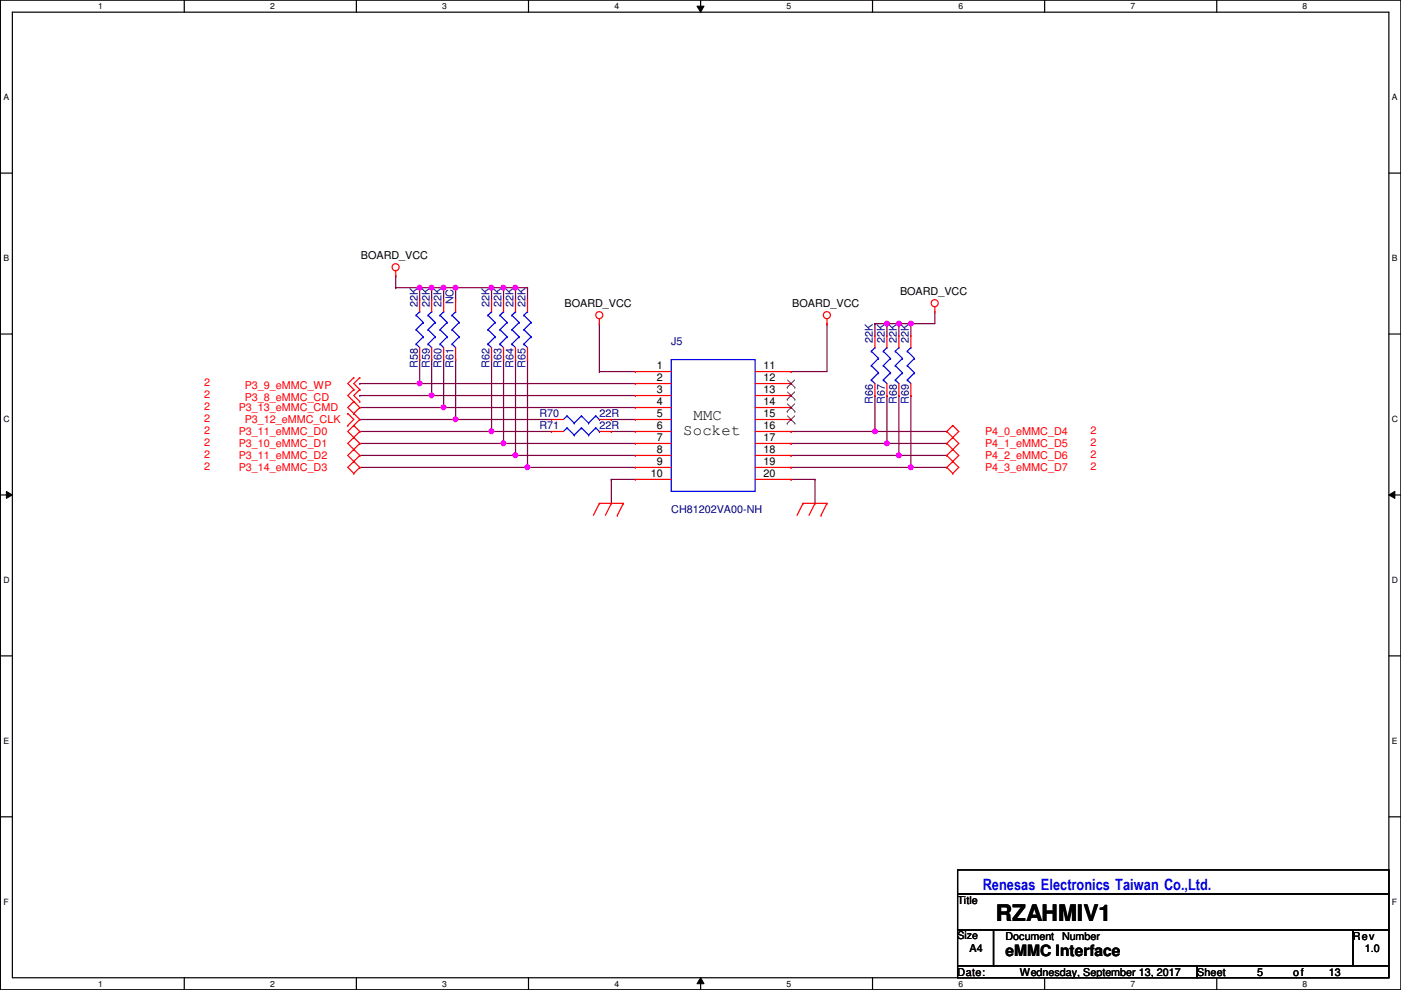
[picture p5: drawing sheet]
<svg xmlns="http://www.w3.org/2000/svg" width="297mm" height="210mm" viewBox="0 0 297 210" stroke-linecap="round" stroke-linejoin="round" font-family="sans-serif">
<path d="M.1 0h296.9v209.8h-296.9zM2.6 2.6h291.9v204.7h-291.9z" fill="none" stroke="#000" stroke-width=".25"/>
<g fill="#fff">
<path d="M20.8 .3h1v2h-1z"/>
<path d="M20.8 207.6h1v1.9h-1z"/>
</g>
<path d="M39.1 0v2.6M39.1 207.3v2.5" fill="none" stroke="#000" stroke-width=".25"/>
<g fill="#fff">
<path d="M57.3 .3h.9v2h-.9z"/>
<path d="M57.3 207.6h.9v1.9h-.9z"/>
</g>
<path d="M75.6 0v2.6M75.6 207.3v2.5" fill="none" stroke="#000" stroke-width=".25"/>
<g fill="#fff">
<path d="M93.8 .3h.9v2h-.9z"/>
<path d="M93.8 207.6h.9v1.9h-.9z"/>
</g>
<path d="M112.1 0v2.6M112.1 207.3v2.5" fill="none" stroke="#000" stroke-width=".25"/>
<g fill="#fff">
<path d="M130.3 .3h.9v2h-.9z"/>
<path d="M130.3 207.6h.9v1.9h-.9z"/>
</g>
<path d="M148.5 0v2.6M148.5 207.3v2.5" fill="none" stroke="#000" stroke-width=".25"/>
<path d="M147.8 1.3h1.5l-.8 1.3zM148.5 207.3l.8 1.3h-1.5z" fill="#000"/>
<path d="M147.8 1.3h1.5l-.8 1.3zM148.5 207.3l.8 1.3h-1.5z" fill="none" stroke="#000" stroke-width=".21"/>
<g fill="#fff">
<path d="M166.7 .3h1v2h-1z"/>
<path d="M166.7 207.6h1v1.9h-1z"/>
</g>
<path d="M185 0v2.6M185 207.3v2.5" fill="none" stroke="#000" stroke-width=".25"/>
<g fill="#fff">
<path d="M203.2 .3h1v2h-1z"/>
<path d="M203.2 207.6h1v1.9h-1z"/>
</g>
<path d="M221.5 0v2.6M221.5 207.3v2.5" fill="none" stroke="#000" stroke-width=".25"/>
<g fill="#fff">
<path d="M239.7 .3h1v2h-1z"/>
<path d="M239.7 207.6h1v1.9h-1z"/>
</g>
<path d="M258 0v2.6M258 207.3v2.5" fill="none" stroke="#000" stroke-width=".25"/>
<g fill="#fff">
<path d="M276.2 .3h1v2h-1z"/>
<path d="M276.2 207.6h1v1.9h-1z"/>
<path d="M.7 19.6h1.2v2h-1.2z"/>
<path d="M295.1 19.6h1.2v2h-1.2z"/>
<path d="M.7 53.8h1.2v2h-1.2z"/>
<path d="M295.1 53.8h1.2v2h-1.2z"/>
</g>
<path d="M.1 36.7h2.5M294.5 36.7h2.5" fill="none" stroke="#000" stroke-width=".25"/>
<g fill="#fff">
<path d="M.7 87.9h1.3v2h-1.3z"/>
<path d="M295.1 87.9h1.3v2h-1.3z"/>
</g>
<path d="M.1 70.8h2.5M294.5 70.8h2.5" fill="none" stroke="#000" stroke-width=".25"/>
<g fill="#fff">
<path d="M.7 122h1.3v2h-1.3z"/>
<path d="M295.1 122h1.3v2h-1.3z"/>
</g>
<path d="M.1 104.9h2.5M294.5 104.9h2.5" fill="none" stroke="#000" stroke-width=".25"/>
<path d="M1.4 104.2l1.2 .7-1.2 .8zM294.5 104.9l1.2-.7v1.5z" fill="#000"/>
<path d="M1.4 104.2l1.2 .7-1.2 .8zM294.5 104.9l1.2-.7v1.5z" fill="none" stroke="#000" stroke-width=".21"/>
<g fill="#fff">
<path d="M.7 156.1h1.2v2h-1.2z"/>
<path d="M295.1 156.1h1.2v2h-1.2z"/>
</g>
<path d="M.1 139.1h2.5M294.5 139.1h2.5" fill="none" stroke="#000" stroke-width=".25"/>
<g fill="#fff">
<path d="M.7 190.2h1.1v2h-1.1z"/>
<path d="M295.1 190.2h1.1v2h-1.1z"/>
</g>
<path d="M.1 173.2h2.5M294.5 173.2h2.5" fill="none" stroke="#000" stroke-width=".25"/>
<g fill="none" stroke="#800040" stroke-width=".25">
<path d="M89 76.2h.1M89 76.2v5.1M127.1 68.6h.1M127.1 78.8h.1M127.1 68.6v10.2M127.1 78.8h7.6M76.3 81.3h.1M76.3 81.3h58.4M89 81.3h.1M91.5 83.9h.1M91.5 83.9h43.2M94.1 86.4h.1"/>
<path d="M94.1 86.4h40.6M96.6 88.9h.1M96.6 88.9h20.3M104.2 91.5h.1M104.2 91.5h12.7M106.8 94h.1M106.8 94h27.9M109.3 96.6h.1M109.3 96.6h25.4M111.8 99.1h.1M111.8 99.1h22.9M129.6 88.9h.1"/>
<path d="M129.6 91.5h.1M129.6 91.5h5.1M129.6 88.9h5.1M129.6 101.6h.1M129.6 101.6h5.1M129.6 101.6v5.1"/>
</g>
<circle cx="89" cy="81.3" r=".49" fill="#f0f"/>
<circle cx="89" cy="81.3" r=".49" fill="none" stroke="#f0f" stroke-width=".25"/>
<path d="M91.5 76.2h.1M91.5 76.2v7.7M94.1 76.2h.1M94.1 76.2v10.2h-17.8M76.3 86.4h.1" fill="none" stroke="#800040" stroke-width=".25"/>
<circle cx="94" cy="86.4" r=".49" fill="#f0f"/>
<circle cx="94" cy="86.4" r=".49" fill="none" stroke="#f0f" stroke-width=".25"/>
<path d="M96.6 76.2h.1M96.6 76.2v12.7h-20.3M76.3 88.9h.1" fill="none" stroke="#800040" stroke-width=".25"/>
<circle cx="96.6" cy="88.9" r=".49" fill="#f0f"/>
<circle cx="96.6" cy="88.9" r=".49" fill="none" stroke="#f0f" stroke-width=".25"/>
<g fill="none" stroke="#800040" stroke-width=".25">
<path d="M104.2 76.2h.1M104.2 76.2v15.3M106.8 76.2h.1M106.8 76.2v17.8M109.3 76.2h.1M109.3 76.2v20.4M111.8 76.2h.1M111.8 76.2v22.9M167.7 78.8h.1M175.3 68.6h.1M175.3 68.6v10.2h-7.6M185.5 91.5h.1"/>
<path d="M185.5 91.5h15.2M188 94h.1M188 94h12.7M190.6 96.6h.1M190.6 96.6h10.1M193.1 99.1h.1M193.1 99.1h7.6M167.7 101.6h.1M167.7 101.6h5.1M172.8 101.6h.1M172.8 101.6v5.1"/>
</g>
<circle cx="185.5" cy="91.5" r=".49" fill="#f0f"/>
<circle cx="185.5" cy="91.5" r=".49" fill="none" stroke="#f0f" stroke-width=".25"/>
<path d="M167.7 91.5h.1M167.7 94h.1M185.5 83.9h.1M185.5 83.9v7.6h-17.8M188 83.9h.1M188 83.9v10.1h-20.3" fill="none" stroke="#800040" stroke-width=".25"/>
<circle cx="188" cy="94" r=".49" fill="#f0f"/>
<circle cx="188" cy="94" r=".49" fill="none" stroke="#f0f" stroke-width=".25"/>
<path d="M167.7 96.6h.1M190.6 83.9h.1M190.6 83.9v12.7h-22.9" fill="none" stroke="#800040" stroke-width=".25"/>
<circle cx="190.6" cy="96.5" r=".49" fill="#f0f"/>
<circle cx="190.6" cy="96.5" r=".49" fill="none" stroke="#f0f" stroke-width=".25"/>
<path d="M167.7 99.1h.1M193.1 83.9h.1M193.1 83.9v15.2h-25.4" fill="none" stroke="#800040" stroke-width=".25"/>
<circle cx="193.1" cy="99.1" r=".49" fill="#f0f"/>
<circle cx="193.1" cy="99.1" r=".49" fill="none" stroke="#f0f" stroke-width=".25"/>
<path d="M83.9 58.5h.1M83.9 58.5v2.5M89 61h.1M89 61h2.5M109.3 61h.1M109.3 61h2.5M109.3 61v2.5M111.8 61h.1M111.8 61v2.5" fill="none" stroke="#800040" stroke-width=".25"/>
<circle cx="109.3" cy="61" r=".49" fill="#f0f"/>
<circle cx="109.3" cy="61" r=".49" fill="none" stroke="#f0f" stroke-width=".25"/>
<path d="M106.8 61h.1M106.8 61v2.5" fill="none" stroke="#800040" stroke-width=".25"/>
<circle cx="106.7" cy="61" r=".49" fill="#f0f"/>
<circle cx="106.7" cy="61" r=".49" fill="none" stroke="#f0f" stroke-width=".25"/>
<path d="M104.2 61h.1M104.2 61v2.5" fill="none" stroke="#800040" stroke-width=".25"/>
<circle cx="104.2" cy="61" r=".49" fill="#f0f"/>
<circle cx="104.2" cy="61" r=".49" fill="none" stroke="#f0f" stroke-width=".25"/>
<path d="M96.6 61h.1M96.6 61v2.5M104.2 61h.1M104.2 61h2.6" fill="none" stroke="#800040" stroke-width=".25"/>
<circle cx="96.6" cy="61" r=".49" fill="#f0f"/>
<circle cx="96.6" cy="61" r=".49" fill="none" stroke="#f0f" stroke-width=".25"/>
<path d="M91.5 61h.1M91.5 61v2.5M94.1 61h.1M94.1 61v2.5M96.6 61h.1M96.6 61h7.6" fill="none" stroke="#800040" stroke-width=".25"/>
<circle cx="91.5" cy="61" r=".49" fill="#f0f"/>
<circle cx="91.5" cy="61" r=".49" fill="none" stroke="#f0f" stroke-width=".25"/>
<path d="M89 61h.1M89 61v2.5M91.5 61h.1M91.5 61h2.6M185.5 68.6h.1M185.5 68.6h2.5M185.5 68.6v2.6M188 68.6h.1M188 68.6v2.6M193.1 68.6h.1M198.2 66.1h.1M198.2 66.1v2.5h-5.1" fill="none" stroke="#800040" stroke-width=".25"/>
<circle cx="188" cy="68.6" r=".49" fill="#f0f"/>
<circle cx="188" cy="68.6" r=".49" fill="none" stroke="#f0f" stroke-width=".25"/>
<path d="M188 68.6h.1M188 68.6h2.6M190.6 68.6h.1M190.6 68.6v2.6" fill="none" stroke="#800040" stroke-width=".25"/>
<circle cx="190.6" cy="68.6" r=".49" fill="#f0f"/>
<circle cx="190.6" cy="68.6" r=".49" fill="none" stroke="#f0f" stroke-width=".25"/>
<path d="M193.1 68.6h.1M193.1 68.6v2.6" fill="none" stroke="#800040" stroke-width=".25"/>
<circle cx="193.1" cy="68.6" r=".49" fill="#f0f"/>
<circle cx="193.1" cy="68.6" r=".49" fill="none" stroke="#f0f" stroke-width=".25"/>
<path d="M190.6 68.6h.1M190.6 68.6h2.5M76.3 94h.1M76.3 94h30.5" fill="none" stroke="#800040" stroke-width=".25"/>
<circle cx="106.7" cy="94" r=".49" fill="#f0f"/>
<circle cx="106.7" cy="94" r=".49" fill="none" stroke="#f0f" stroke-width=".25"/>
<path d="M76.3 99.1h.1M76.3 99.1h35.5" fill="none" stroke="#800040" stroke-width=".25"/>
<circle cx="111.8" cy="99.1" r=".49" fill="#f0f"/>
<circle cx="111.8" cy="99.1" r=".49" fill="none" stroke="#f0f" stroke-width=".25"/>
<path d="M76.3 96.6h.1M76.3 96.6h33" fill="none" stroke="#800040" stroke-width=".25"/>
<circle cx="109.3" cy="96.5" r=".49" fill="#f0f"/>
<circle cx="109.3" cy="96.5" r=".49" fill="none" stroke="#f0f" stroke-width=".25"/>
<path d="M94.1 61h.1M94.1 61h2.5" fill="none" stroke="#800040" stroke-width=".25"/>
<circle cx="94" cy="61" r=".49" fill="#f0f"/>
<circle cx="94" cy="61" r=".49" fill="none" stroke="#f0f" stroke-width=".25"/>
<path d="M106.8 61h.1M106.8 61h2.5M76.3 91.5h.1M76.3 91.5h27.9" fill="none" stroke="#800040" stroke-width=".25"/>
<circle cx="104.2" cy="91.5" r=".49" fill="#f0f"/>
<circle cx="104.2" cy="91.5" r=".49" fill="none" stroke="#f0f" stroke-width=".25"/>
<path d="M76.3 83.9h.1M76.3 83.9h15.2" fill="none" stroke="#800040" stroke-width=".25"/>
<circle cx="91.5" cy="83.8" r=".49" fill="#f0f"/>
<circle cx="91.5" cy="83.8" r=".49" fill="none" stroke="#f0f" stroke-width=".25"/>
<path d="M83.9 61h.1M83.9 61h5.1" fill="none" stroke="#800040" stroke-width=".25"/>
<circle cx="89" cy="61" r=".49" fill="#f0f"/>
<circle cx="89" cy="61" r=".49" fill="none" stroke="#f0f" stroke-width=".25"/>
<g fill="none" stroke="#f00" stroke-width=".25">
<path d="M83.9 58.5h.1M83.9 57.4v1.1M89 76.2h.1M89 63.5h.1M89 63.5v2.6M89 73.7v2.5M91.5 76.2h.1M91.5 63.5h.1M91.5 63.5v2.6M91.5 73.7v2.5M94.1 76.2h.1M94.1 63.5h.1"/>
<path d="M94.1 63.5v2.6M94.1 73.7v2.5M96.6 76.2h.1M96.6 63.5h.1M96.6 63.5v2.6M96.6 73.7v2.5M104.2 76.2h.1M104.2 63.5h.1M104.2 63.5v2.6M104.2 73.7v2.5M106.8 76.2h.1M106.8 63.5h.1"/>
<path d="M106.8 63.5v2.6M106.8 73.7v2.5M109.3 76.2h.1M109.3 63.5h.1M109.3 63.5v2.6M109.3 73.7v2.5M111.8 76.2h.1M111.8 63.5h.1M111.8 63.5v2.6M111.8 73.7v2.5M127.1 68.6h.1M127.1 67.6v1"/>
<path d="M134.7 78.8h.1M134.7 78.8h7.6M160.1 78.8h7.6M167.7 78.8h.1M175.3 68.6h.1M175.3 67.6v1M185.5 71.2h.1M185.5 71.2v2.5M188 71.2h.1M188 71.2v2.5M190.6 71.2h.1M190.6 71.2v2.5"/>
<path d="M193.1 71.2h.1M193.1 71.2v2.5M198.2 66.1h.1M198.2 65.1v1M73.7 90.2h.1M73.7 87.7h.1M73.7 87.7l1.3 1.2-1.3 1.3M75 87.7h.1M75 90.2h.1M75 92.8h.1M75 85.1h.1M75 95.3h.1"/>
<path d="M75 97.8h.1M75 80.1h.1M75 82.6h.1M75 85.1l-1.3 1.3 2.6 2.5-2.6 2.6 2.6 2.5M75 90.2l1.3 1.3M75 82.6l-1.3 1.3 2.6 2.5M75 80.1l-1.3 1.2 1.3 1.3M76.3 91.5h.1M76.3 86.4h.1M76.3 96.6h.1M76.3 99.1h.1M76.3 94h.1"/>
<path d="M76.3 80.1h.1M76.3 82.6h.1M76.3 85.1h.1M76.3 91.5l-2.6 2.5 2.6 2.6M76.3 86.4l-1.3 1.3M76.3 94l-2.6 2.6 2.6 2.5M76.3 96.6l-2.6 2.5 1.3 1.3M76.3 99.1l-1.3 1.3M76.3 80.1l-1.3 1.2 1.3 1.3M76.3 82.6l-1.3 1.3 1.3 1.2M116.9 91.5h.1M116.9 88.9h.1"/>
<path d="M116.9 91.5h2.6M116.9 88.9h2.6M127.1 91.5h2.5M127.1 88.9h2.5M129.6 91.5h.1M129.6 88.9h.1M134.7 81.3h.1M134.7 83.9h.1M134.7 86.4h.1M134.7 88.9h.1M134.7 91.5h.1M134.7 94h.1"/>
<path d="M134.7 96.6h.1M134.7 99.1h.1M134.7 91.5h7.6M134.7 81.3h7.6M134.7 83.9h7.6M134.7 86.4h7.6M134.7 88.9h7.6M134.7 94h7.6M134.7 96.6h7.6M134.7 99.1h7.6M160.1 91.5h7.6M160.1 81.3h7.6"/>
<path d="M160.1 83.9h7.6M160.1 86.4h7.6M160.1 88.9h7.6M160.1 94h7.6M160.1 96.6h7.6M160.1 99.1h7.6M167.7 81.3h.1M167.7 83.9h.1M167.7 86.4h.1M167.7 88.9h.1M167.7 91.5h.1M167.7 94h.1"/>
<path d="M167.7 96.6h.1M167.7 99.1h.1M185.5 83.9h.1M185.5 81.3v2.6M188 83.9h.1M188 81.3v2.6M190.6 83.9h.1M190.6 81.3v2.6M193.1 83.9h.1M193.1 81.3v2.6M200.7 94h.1M200.7 91.5h.1"/>
<path d="M200.7 99.1h.1M200.7 96.6h.1M200.7 91.5l2.6 2.5-2.6 2.6M200.7 94l2.6 2.6-2.6 2.5M200.7 96.6l2.6 2.5-1.3 1.3M200.7 99.1l1.3 1.3M202 92.8h.1M202 95.3h.1M202 90.2h.1M202 97.8h.1M202 90.2l1.3 1.3-2.6 2.5M202 90.2l-1.3 1.3"/>
<path d="M75 100.4h.1M127.1 106.7h.1M127.1 106.7l-1.3 2.6M127.1 106.7h5.1M129.6 106.7h.1M129.6 106.7l-1.2 2.6M130.9 109.3h.1M132.2 106.7h.1M132.2 106.7l-1.3 2.6M134.7 101.6h.1M134.7 101.6h7.6M160.1 101.6h7.6"/>
<path d="M167.7 101.6h.1M170.3 106.7h.1M170.3 106.7h5M170.3 106.7l-1.3 2.6M172.8 106.7h.1M172.8 106.7l-1.3 2.6M174.1 109.3h.1M175.3 106.7h.1M175.3 106.7l-1.2 2.6M202 100.4h.1"/>
<circle cx="83.9" cy="56.7" r=".75"/>
<circle cx="127.1" cy="66.8" r=".75"/>
<circle cx="175.3" cy="66.8" r=".75"/>
<circle cx="198.2" cy="64.3" r=".75"/>
</g>
<path d="M203 184.4h91.5v5.1h-91.5zM203 189.5h91.5v7.6h-91.5zM203 197.1h7.6v7.7h-7.6zM210.6 197.1h76.2v7.7h-76.2zM286.8 197.1h7.7v7.7h-7.7zM203 204.8h50.8v2.5h-50.8zM253.8 204.8h40.7v2.5h-40.7z" fill="none" stroke="#000" stroke-width=".25"/>
<g fill="none" stroke="#00f" stroke-width=".25">
<path d="M88.2 72.9h.1M88.2 69.9h.1M88.2 66.8h.1M88.2 72.9l.8 .8M88.2 69.9l1.5 1.5M88.2 66.8l1.5 1.6M89 66.1h.1M89 66.1l-.8 .7M89.7 71.4h.1M89.7 68.4h.1M89.7 71.4l-1.5 1.5M89.7 68.4l-1.5 1.5"/>
<path d="M90.8 72.9h.1M90.8 69.9h.1M90.8 66.8h.1M90.8 72.9l.7 .8M90.8 69.9l1.5 1.5M90.8 66.8l1.5 1.6M91.5 66.1h.1M91.5 66.1l-.7 .7M92.3 71.4h.1M92.3 68.4h.1M92.3 71.4l-1.5 1.5M92.3 68.4l-1.5 1.5"/>
<path d="M93.3 72.9h.1M93.3 69.9h.1M93.3 66.8h.1M93.3 72.9l.8 .8M93.3 69.9l1.5 1.5M93.3 66.8l1.5 1.6M94.1 66.1h.1M94.1 66.1l-.8 .7M94.8 71.4h.1M94.8 68.4h.1M94.8 71.4l-1.5 1.5M94.8 68.4l-1.5 1.5"/>
<path d="M95.8 72.9h.1M95.8 69.9h.1M95.8 66.8h.1M95.8 72.9l.8 .8M95.8 69.9l1.6 1.5M95.8 66.8l1.6 1.6M96.6 66.1h.1M96.6 66.1l-.8 .7M97.4 71.4h.1M97.4 68.4h.1M97.4 71.4l-1.6 1.5M97.4 68.4l-1.6 1.5"/>
<path d="M103.5 72.9h.1M103.5 69.9h.1M103.5 66.8h.1M103.5 72.9l.7 .8M103.5 69.9l1.5 1.5M103.5 66.8l1.5 1.6M104.2 66.1h.1M104.2 66.1l-.7 .7M105 71.4h.1M105 68.4h.1M105 71.4l-1.5 1.5M105 68.4l-1.5 1.5"/>
<path d="M106 72.9h.1M106 69.9h.1M106 66.8h.1M106 72.9l.8 .8M106 69.9l1.5 1.5M106 66.8l1.5 1.6M106.8 66.1h.1M106.8 66.1l-.8 .7M107.5 71.4h.1M107.5 68.4h.1M107.5 71.4l-1.5 1.5M107.5 68.4l-1.5 1.5"/>
<path d="M108.5 72.9h.1M108.5 69.9h.1M108.5 66.8h.1M108.5 72.9l.8 .8M108.5 69.9l1.6 1.5M108.5 66.8l1.6 1.6M109.3 66.1h.1M109.3 66.1l-.8 .7M110.1 71.4h.1M110.1 68.4h.1M110.1 71.4l-1.6 1.5M110.1 68.4l-1.6 1.5"/>
<path d="M111.1 72.9h.1M111.1 69.9h.1M111.1 66.8h.1M111.1 72.9l.7 .8M111.1 69.9l1.5 1.5M111.1 66.8l1.5 1.6M111.8 66.1h.1M111.8 66.1l-.7 .7M112.6 71.4h.1M112.6 68.4h.1M112.6 71.4l-1.5 1.5M112.6 68.4l-1.5 1.5"/>
<path d="M142.3 76.2h17.8v28h-17.8zM184.7 77.5h.1M184.7 74.5h.1M184.7 77.5l1.6 1.5M184.7 74.5l1.6 1.5M185.5 73.7h.1M185.5 73.7l-.8 .8M186.3 79h.1M186.3 76h.1M186.3 79l-1.6 1.6M186.3 76l-1.6 1.5M187.3 77.5h.1"/>
<path d="M187.3 74.5h.1M187.3 77.5l1.5 1.5M187.3 74.5l1.5 1.5M188 73.7h.1M188 73.7l-.7 .8M188.8 79h.1M188.8 76h.1M188.8 79l-1.5 1.6M188.8 76l-1.5 1.5M189.8 77.5h.1M189.8 74.5h.1M189.8 77.5l1.5 1.5"/>
<path d="M189.8 74.5l1.5 1.5M190.6 73.7h.1M190.6 73.7l-.8 .8M191.3 79h.1M191.3 76h.1M191.3 79l-1.5 1.6M191.3 76l-1.5 1.5M192.4 77.5h.1M192.4 74.5h.1M192.4 77.5l1.5 1.5M192.4 74.5l1.5 1.5M193.1 73.7h.1"/>
<path d="M193.1 73.7l-.7 .8M193.9 79h.1M193.9 76h.1M193.9 79l-1.5 1.6M193.9 76l-1.5 1.5M120.2 90.7h.1M120.2 88.2h.1M120.2 90.7l-.7 .8M120.2 90.7l1.5 1.5M120.2 88.2l-.7 .7M120.2 88.2l1.5 1.5M121.7 92.2h.1"/>
<path d="M121.7 89.7h.1M123.3 90.7h.1M123.3 88.2h.1M123.3 90.7l-1.6 1.5M123.3 90.7l1.5 1.5M123.3 88.2l-1.6 1.5M123.3 88.2l1.5 1.5M124.8 92.2h.1M124.8 89.7h.1M126.3 90.7h.1M126.3 88.2h.1M126.3 90.7l-1.5 1.5"/>
<path d="M126.3 90.7l.8 .8M126.3 88.2l.8 .7M126.3 88.2l-1.5 1.5M127.1 91.5h.1M127.1 88.9h.1M184.7 80.6h.1M184.7 80.6l.8 .7M187.3 80.6h.1M187.3 80.6l.7 .7M189.8 80.6h.1M189.8 80.6l.8 .7M192.4 80.6h.1"/>
<path d="M192.4 80.6l.7 .7"/>
</g>
<g fill="none" stroke="#804000" stroke-width=".21">
<path d="M166.9 82.1h.1M166.9 84.7h.1M166.9 87.2h.1M166.9 89.7h.1M167 80.6l1.5 1.5M167 83.1l1.5 1.6M167 85.6l1.5 1.6M167 88.2l1.5 1.5M168.5 80.6l-1.6 1.5M168.5 83.1l-1.6 1.6M168.5 85.6l-1.6 1.6M168.5 88.2l-1.6 1.5"/>
<path d="M168.5 82.1h.1M168.5 84.7h.1M168.5 87.2h.1M168.5 89.7h.1"/>
</g>
<circle cx="89" cy="81.3" r=".49" fill="#f0f"/>
<circle cx="89" cy="81.3" r=".49" fill="none" stroke="#f0f" stroke-width=".25"/>
<circle cx="94" cy="86.4" r=".49" fill="#f0f"/>
<circle cx="94" cy="86.4" r=".49" fill="none" stroke="#f0f" stroke-width=".25"/>
<circle cx="96.6" cy="88.9" r=".49" fill="#f0f"/>
<circle cx="96.6" cy="88.9" r=".49" fill="none" stroke="#f0f" stroke-width=".25"/>
<circle cx="185.5" cy="91.5" r=".49" fill="#f0f"/>
<circle cx="185.5" cy="91.5" r=".49" fill="none" stroke="#f0f" stroke-width=".25"/>
<circle cx="188" cy="94" r=".49" fill="#f0f"/>
<circle cx="188" cy="94" r=".49" fill="none" stroke="#f0f" stroke-width=".25"/>
<circle cx="190.6" cy="96.5" r=".49" fill="#f0f"/>
<circle cx="190.6" cy="96.5" r=".49" fill="none" stroke="#f0f" stroke-width=".25"/>
<circle cx="193.1" cy="99.1" r=".49" fill="#f0f"/>
<circle cx="193.1" cy="99.1" r=".49" fill="none" stroke="#f0f" stroke-width=".25"/>
<circle cx="109.3" cy="61" r=".49" fill="#f0f"/>
<circle cx="109.3" cy="61" r=".49" fill="none" stroke="#f0f" stroke-width=".25"/>
<circle cx="106.7" cy="61" r=".49" fill="#f0f"/>
<circle cx="106.7" cy="61" r=".49" fill="none" stroke="#f0f" stroke-width=".25"/>
<circle cx="104.2" cy="61" r=".49" fill="#f0f"/>
<circle cx="104.2" cy="61" r=".49" fill="none" stroke="#f0f" stroke-width=".25"/>
<circle cx="96.6" cy="61" r=".49" fill="#f0f"/>
<circle cx="96.6" cy="61" r=".49" fill="none" stroke="#f0f" stroke-width=".25"/>
<circle cx="91.5" cy="61" r=".49" fill="#f0f"/>
<circle cx="91.5" cy="61" r=".49" fill="none" stroke="#f0f" stroke-width=".25"/>
<circle cx="188" cy="68.6" r=".49" fill="#f0f"/>
<circle cx="188" cy="68.6" r=".49" fill="none" stroke="#f0f" stroke-width=".25"/>
<circle cx="190.6" cy="68.6" r=".49" fill="#f0f"/>
<circle cx="190.6" cy="68.6" r=".49" fill="none" stroke="#f0f" stroke-width=".25"/>
<circle cx="193.1" cy="68.6" r=".49" fill="#f0f"/>
<circle cx="193.1" cy="68.6" r=".49" fill="none" stroke="#f0f" stroke-width=".25"/>
<circle cx="106.7" cy="94" r=".49" fill="#f0f"/>
<circle cx="106.7" cy="94" r=".49" fill="none" stroke="#f0f" stroke-width=".25"/>
<circle cx="111.8" cy="99.1" r=".49" fill="#f0f"/>
<circle cx="111.8" cy="99.1" r=".49" fill="none" stroke="#f0f" stroke-width=".25"/>
<circle cx="109.3" cy="96.5" r=".49" fill="#f0f"/>
<circle cx="109.3" cy="96.5" r=".49" fill="none" stroke="#f0f" stroke-width=".25"/>
<circle cx="94" cy="61" r=".49" fill="#f0f"/>
<circle cx="94" cy="61" r=".49" fill="none" stroke="#f0f" stroke-width=".25"/>
<circle cx="104.2" cy="91.5" r=".49" fill="#f0f"/>
<circle cx="104.2" cy="91.5" r=".49" fill="none" stroke="#f0f" stroke-width=".25"/>
<circle cx="91.5" cy="83.8" r=".49" fill="#f0f"/>
<circle cx="91.5" cy="83.8" r=".49" fill="none" stroke="#f0f" stroke-width=".25"/>
<circle cx="89" cy="61" r=".49" fill="#f0f"/>
<circle cx="89" cy="61" r=".49" fill="none" stroke="#f0f" stroke-width=".25"/>
<text font-size="4.8" x="211.2" y="195.3">RZAHMIV1</text>
<g font-size="3.3">
<text x="147.1" y="89">MMC</text>
<text x="144.9" y="92.3">Socket</text>
<text x="213.2" y="202.8">eMMC Interface</text>
</g>
<text font-size="3.3" fill="#00f" x="208.4" y="188.6">Renesas Electronics Taiwan Co.,Ltd.</text>
<g font-size="2.3">
<text x="76.5" y="54.9">BOARD_VCC</text>
<text x="119.7" y="65.1">BOARD_VCC</text>
<text x="168" y="65.1">BOARD_VCC</text>
<text x="190.8" y="62.6">BOARD_VCC</text>
<text x="139.3" y="78.2">1</text>
<text x="139.3" y="80.8">2</text>
<text x="139.3" y="83.3">3</text>
<text x="161.9" y="78.2">11</text>
<text x="161.9" y="80.8">12</text>
<text x="161.9" y="83.3">13</text>
<text x="139.3" y="85.9">4</text>
<text x="139.3" y="88.4">5</text>
<text x="161.9" y="85.9">14</text>
<text x="161.9" y="88.4">15</text>
<text x="139.3" y="90.9">6</text>
<text x="139.3" y="93.5">7</text>
<text x="161.9" y="90.9">16</text>
<text x="161.9" y="93.5">17</text>
<text x="138" y="101.1">10</text>
<text x="139.3" y="96">8</text>
<text x="139.3" y="98.6">9</text>
<text x="161.9" y="96">18</text>
<text x="161.9" y="98.6">19</text>
<text x="161.9" y="101.1">20</text>
<text x="203" y="191.6">Title</text>
<text x="205.6" y="201.8">A4</text>
<text x="213.2" y="199.2">Document</text>
<text x="225.2" y="199.2">Number</text>
<text x="286.8" y="199.2">Rev</text>
<text x="289.4" y="201.8">1.0</text>
<text x="203" y="206.8">Date:</text>
<text x="216.2" y="206.8">Wednesday, September 13, 2017</text>
<text x="253.8" y="206.8">Sheet</text>
<text x="266.5" y="206.8">5</text>
<text x="274.1" y="206.8">of</text>
<text x="281.8" y="206.8">13</text>
</g>
<g font-size="2.3" fill="#000080">
<text x="88.6" y="65.1" transform="rotate(-90 88.6 65.1)">22K</text>
<text x="91.1" y="65.1" transform="rotate(-90 91.1 65.1)">22K</text>
<text x="93.6" y="65.1" transform="rotate(-90 93.6 65.1)">22K</text>
<text x="96.2" y="64.6" transform="rotate(-90 96.2 64.6)">NC</text>
<text x="103.8" y="65.1" transform="rotate(-90 103.8 65.1)">22K</text>
<text x="106.3" y="65.1" transform="rotate(-90 106.3 65.1)">22K</text>
<text x="108.9" y="65.1" transform="rotate(-90 108.9 65.1)">22K</text>
<text x="111.4" y="65.1" transform="rotate(-90 111.4 65.1)">22K</text>
<text x="142.3" y="73.2">J5</text>
<text x="185.1" y="72.7" transform="rotate(-90 185.1 72.7)">22K</text>
<text x="187.6" y="72.7" transform="rotate(-90 187.6 72.7)">22K</text>
<text x="190.2" y="72.7" transform="rotate(-90 190.2 72.7)">22K</text>
<text x="192.7" y="72.7" transform="rotate(-90 192.7 72.7)">22K</text>
<text x="88.6" y="78" transform="rotate(-90 88.6 78)">R58</text>
<text x="91.1" y="78" transform="rotate(-90 91.1 78)">R59</text>
<text x="93.6" y="78" transform="rotate(-90 93.6 78)">R60</text>
<text x="96.2" y="78" transform="rotate(-90 96.2 78)">R61</text>
<text x="103.8" y="78" transform="rotate(-90 103.8 78)">R62</text>
<text x="106.3" y="78" transform="rotate(-90 106.3 78)">R63</text>
<text x="108.9" y="78" transform="rotate(-90 108.9 78)">R64</text>
<text x="111.4" y="78" transform="rotate(-90 111.4 78)">R65</text>
<text x="114.4" y="88.5">R70</text>
<text x="127.1" y="88.5">22R</text>
<text x="185.1" y="85.6" transform="rotate(-90 185.1 85.6)">R66</text>
<text x="187.6" y="85.6" transform="rotate(-90 187.6 85.6)">R67</text>
<text x="190.2" y="85.6" transform="rotate(-90 190.2 85.6)">R68</text>
<text x="192.7" y="85.6" transform="rotate(-90 192.7 85.6)">R69</text>
<text x="114.4" y="91">R71</text>
<text x="127.1" y="91">22R</text>
<text x="142.3" y="108.8">CH81202VA00-NH</text>
</g>
<g font-size="2.3" fill="#f00">
<text x="43.3" y="81.9">2</text>
<text x="51.9" y="82.4">P3_9_eMMC_WP</text>
<text x="43.3" y="89.5">2</text>
<text x="43.3" y="84.4">2</text>
<text x="43.3" y="87">2</text>
<text x="50.6" y="87.2">P3_13_eMMC_CMD</text>
<text x="51.9" y="89.7">P3_12_eMMC_CLK</text>
<text x="51.9" y="84.9">P3_8_eMMC_CD</text>
<text x="43.3" y="92">2</text>
<text x="43.3" y="94.6">2</text>
<text x="50.6" y="92.3">P3_11_eMMC_D0</text>
<text x="50.6" y="94.8">P3_10_eMMC_D1</text>
<text x="208.9" y="94.8">P4_1_eMMC_D5</text>
<text x="208.9" y="92.3">P4_0_eMMC_D4</text>
<text x="231.2" y="94.6">2</text>
<text x="231.2" y="92">2</text>
<text x="43.3" y="97.1">2</text>
<text x="43.3" y="99.7">2</text>
<text x="50.6" y="97.4">P3_11_eMMC_D2</text>
<text x="50.6" y="99.9">P3_14_eMMC_D3</text>
<text x="208.9" y="99.9">P4_3_eMMC_D7</text>
<text x="208.9" y="97.4">P4_2_eMMC_D6</text>
<text x="231.2" y="99.7">2</text>
<text x="231.2" y="97.1">2</text>
</g>
<text font-size="2.2" x="203" y="199.2">Size</text>
<g font-size="1.8">
<text x="20.8" y="1.9">1</text>
<text x="57.3" y="1.9">2</text>
<text x="93.8" y="1.9">3</text>
<text x="130.3" y="1.9">4</text>
<text x="166.7" y="1.9">5</text>
<text x="203.2" y="1.9">6</text>
<text x="239.7" y="1.9">7</text>
<text x="276.2" y="1.9">8</text>
<text x=".7" y="21.3">A</text>
<text x="295.1" y="21.3">A</text>
<text x=".7" y="55.4">B</text>
<text x="295.1" y="55.4">B</text>
<text x=".7" y="89.5">C</text>
<text x="295.1" y="89.5">C</text>
<text x=".7" y="123.6">D</text>
<text x="295.1" y="123.6">D</text>
<text x=".7" y="157.7">E</text>
<text x="295.1" y="157.7">E</text>
<text x=".7" y="191.9">F</text>
<text x="295.1" y="191.9">F</text>
<text x="20.8" y="209.2">1</text>
<text x="57.3" y="209.2">2</text>
<text x="93.8" y="209.2">3</text>
<text x="130.3" y="209.2">4</text>
<text x="166.7" y="209.2">5</text>
<text x="203.2" y="209.2">6</text>
<text x="239.7" y="209.2">7</text>
<text x="276.2" y="209.2">8</text>
</g>
</svg>
